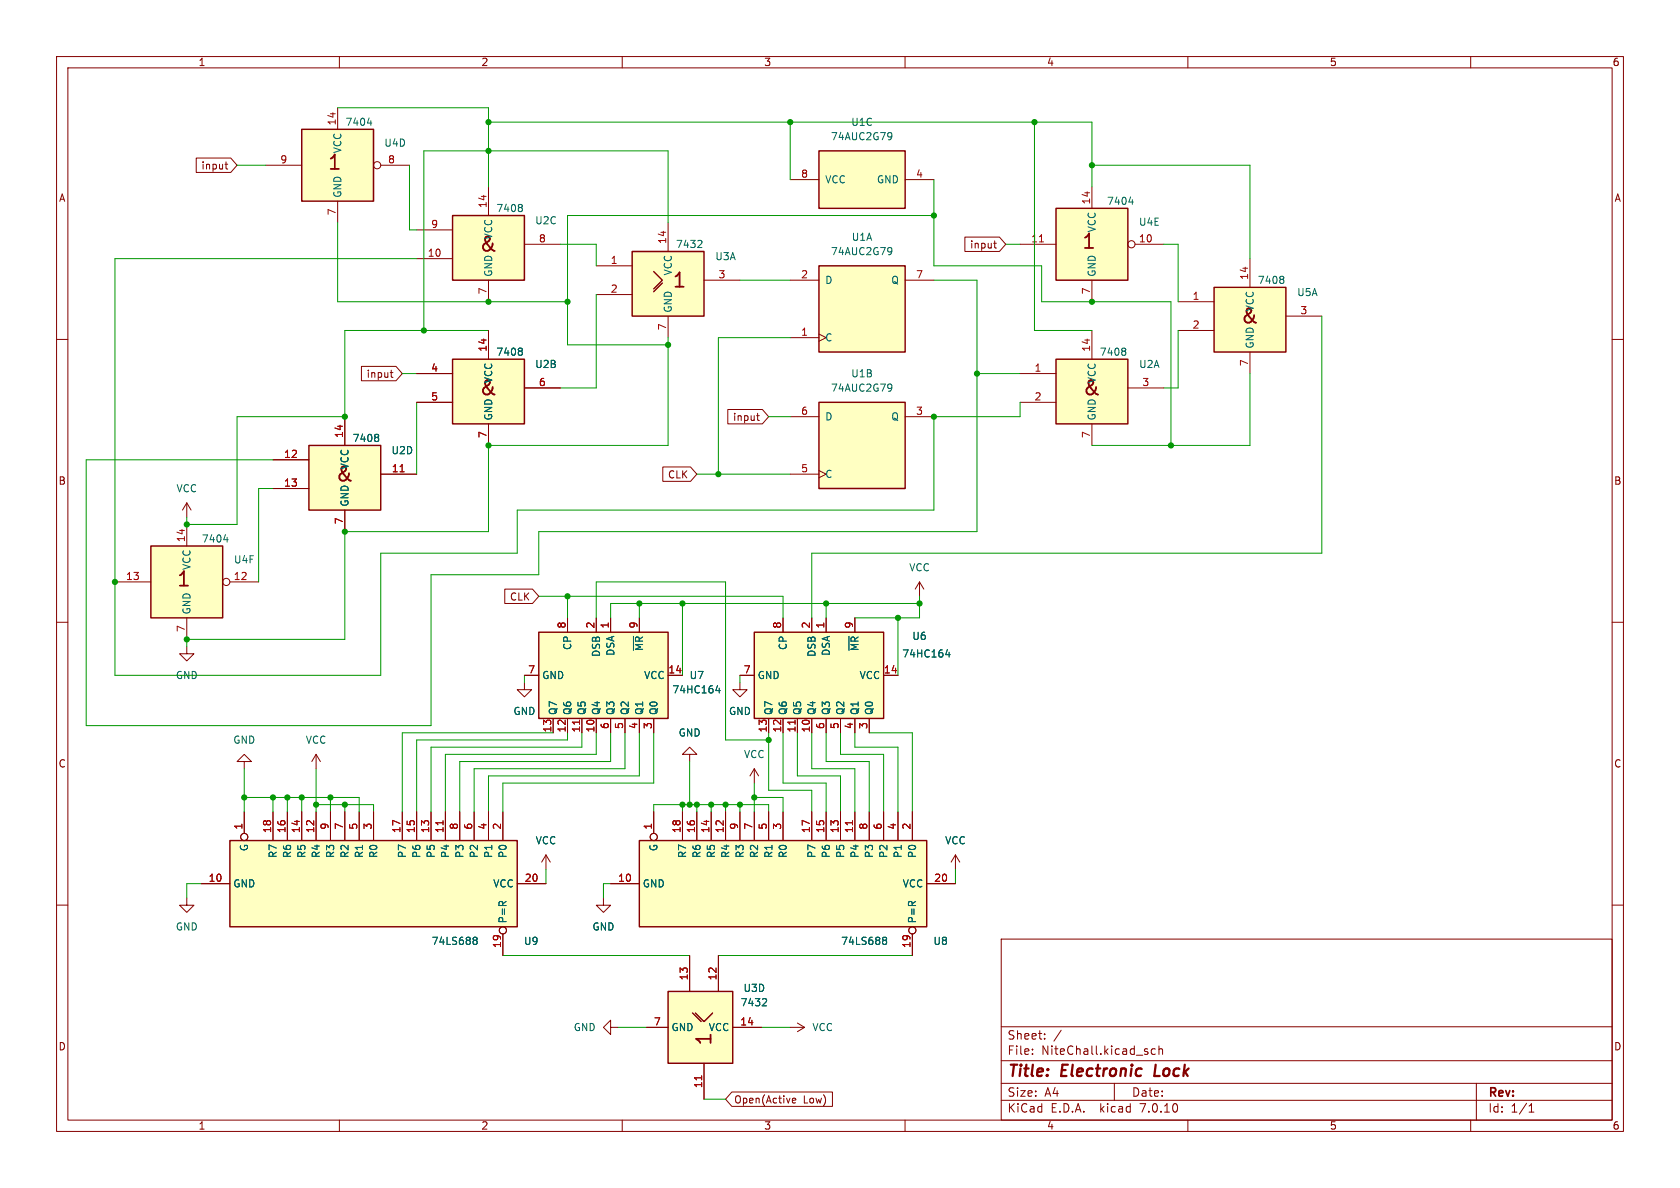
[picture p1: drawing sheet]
<svg xmlns="http://www.w3.org/2000/svg" width="297mm" height="210mm" viewBox="0 0 297 210" stroke-linecap="round" stroke-linejoin="round" font-family="sans-serif">
<g fill="none" stroke="#840000" stroke-width=".18">
<path d="M10 10h277v190h-277zM12 12h273v186h-273zM59.7 19.1v3.8M60 10v2M110 10v2M160 10v2M210 10v2M260 10v2M47 29.2h6.3M59.7 35.6v3.8M67.3 29.2h5.1M86.4 33v5.1"/>
<path d="M10 60h2M73.7 45.7h6.3M73.7 40.6h6.3M86.4 49.5v3.8M86.4 58.4v5.1M92.7 43.2h6.4M193 58.4v5.1M285 60h2M61 73.7v5M73.7 66h6.3M73.7 71.1h6.3M86.4 74.9v3.8"/>
<path d="M92.7 68.6h6.4M180.3 66h6.4M180.3 71.1h6.4M193 74.9v3.8M199.4 68.6h6.3M33 88.9l-.7 1.3M33 88.9v2.5M33 92.7v3.8M33 88.9l.8 1.3M48.3 81.3h6.3M48.3 86.4h6.3M61 90.2v3.8"/>
<path d="M67.3 83.8h6.4M10 110h2M20.3 102.9h6.4M33 114.3v1.3h1.3l-1.3 1.2-1.3-1.2h1.3M33 109.2v3.8M40.6 102.9h5.1M162.6 102.9l-.8 1.2M162.6 102.9v2.5M162.6 102.9l.7 1.2M285 110h2M43.2 134.6h1.2l-1.2-1.2-1.3 1.2h1.3v1.3M55.9 133.4l-.8 1.2"/>
<path d="M55.9 133.4v2.5M55.9 133.4l.7 1.2M10 160h2M33 158.8v1.2h1.3l-1.3 1.3-1.3-1.3h1.3M35.6 156.2h5M43.2 143.5v3.8M48.3 143.5v5.1M50.8 143.5v5.1M53.3 143.5v5.1M55.9 143.5v5.1M58.4 143.5v5.1M61 143.5v5.1"/>
<path d="M63.5 143.5v5.1M66 143.5v5.1M71.1 143.5v5.1M73.7 143.5v5.1M76.2 143.5v5.1M78.7 143.5v5.1M81.3 143.5v5.1M83.8 143.5v5.1M86.4 143.5v5.1M88.9 143.5v5.1M91.4 156.2h5.1M106.7 158.8v1.2h1.2l-1.2 1.3-1.3-1.3h1.3"/>
<path d="M107.9 156.2h5.1M115.6 143.5v3.8M120.6 143.5v5.1M123.2 143.5v5.1M125.7 143.5v5.1M128.3 143.5v5.1M130.8 143.5v5.1M133.3 143.5v5.1M135.9 143.5v5.1M138.4 143.5v5.1M143.5 143.5v5.1M146 143.5v5.1"/>
<path d="M148.6 143.5v5.1M151.1 143.5v5.1M153.7 143.5v5.1M156.2 143.5v5.1M158.7 143.5v5.1M161.3 143.5v5.1M163.8 156.2h5.1M168.9 151.1l-.8 1.3M168.9 151.1v2.6M168.9 151.1l.8 1.3M285 160h2M88.9 165.1v3.8"/>
<path d="M161.3 165.1v3.8M177 166h108v32h-108zM60 198v2M110 198v2M139.7 181.6h2.5M141 180.8l1.2 .8M142.2 181.6l-1.2 .8M160 198v2M177 194.5h108M177 191.5h108M177 187.5h108M177 181.5h108"/>
<path d="M182.5 186.3v.1M182.5 185.5v.1M184.7 183.6v.1M184.7 182.8v.1M187.6 182.1l-1.3 2M197 191.5v3M204.2 185.5l-.4-.1-.3 .3v.4l.2 .2h.5M204.9 185.5l.2-.1 .4 .1v.9M204.9 184.9v1.5M210 198v2M260 198v2M261 191.5v6.5"/>
<path d="M270.3 196.6h.9M270.3 195.5l.4-.4v1.5"/>
<circle cx="66.7" cy="29.2" r=".63"/>
<circle cx="40" cy="102.9" r=".63"/>
<circle cx="43.2" cy="148" r=".63"/>
<circle cx="115.6" cy="148" r=".63"/>
<circle cx="88.9" cy="164.5" r=".63"/>
<circle cx="161.3" cy="164.5" r=".63"/>
</g>
<path d="M204.3 188.2l-.2 2h.9" fill="none" stroke="#840000" stroke-width=".4"/>
<g fill="#ffffc2" stroke="#ffffc2" stroke-width=".18">
<path d="M40.6 148.6h50.8v15.2h-50.8z"/>
<path d="M80 63.5h12.7v11.4h-12.7z"/>
<path d="M113 148.6h50.8v15.2h-50.8z"/>
<path d="M53.3 22.9h12.7v12.7h-12.7z"/>
<path d="M186.7 63.5h12.7v11.4h-12.7z"/>
<path d="M80 38.1h12.7v11.4h-12.7z"/>
<path d="M54.6 78.7h12.7v11.5h-12.7z"/>
<path d="M26.7 96.5h12.7v12.7h-12.7z"/>
<path d="M118.1 175.3h11.4v12.7h-11.4z"/>
</g>
<path d="M53.3 22.9h12.7v12.7h-12.7zM80 38.1h12.7v11.4h-12.7zM54.6 78.7h12.7v11.5h-12.7zM80 63.5h12.7v11.4h-12.7zM186.7 63.5h12.7v11.4h-12.7zM26.7 96.5h12.7v12.7h-12.7zM40.6 148.6h50.8v15.2h-50.8zM113 148.6h50.8v15.2h-50.8z" fill="none" stroke="#840000" stroke-width=".25"/>
<path d="M70.7 83.4h.8M78.3 145.1v.7M150.7 145.1v.7" fill="none" stroke="#a90000" stroke-width=".18"/>
<g fill="none" stroke="#006464" stroke-width=".18">
<path d="M65 21.7h.7M65.6 21.3v.9M92.1 36.1l.2 .3-.2 .3 .2 .2v.3l-.2 .2M66.7 76.8l.2 .2-.2 .3 .2 .3v.2l-.2 .2M92.1 61.5l.2 .3-.2 .3 .2 .2v.3l-.2 .2M198.8 61.5l.2 .3-.2 .3 .2 .2v.3l-.2 .2M39.6 95.4h.7M40.2 95v.8M83.7 166.2h.2M83.7 165.7h.4l.2 .1 .1 .2-.3 .2M83.9 166.2h.2M83.9 166.2l-.2 .1"/>
<path d="M84.1 166.2l.3 .3-.1 .3-.2 .1h-.4M156.1 165.7h.4l.2 .1v.2l-.2 .2M156.1 166.2h.2M156.3 166.2h.2M156.3 166.2l-.2 .1M156.5 166.2l.2 .3v.3l-.2 .1h-.4"/>
</g>
<g fill="#ffffc2">
<path d="M122.4 179.1l1.6 1.5z"/>
<path d="M122.9 179.1h3.1l-1.5 1.5z"/>
</g>
<path d="M186.7 36.8h12.7v12.7h-12.7zM214.6 50.8h12.7v11.4h-12.7zM144.8 71.1h15.2v15.3h-15.2zM133.3 111.8h22.9v15.2h-22.9zM118.1 175.3h11.4v12.7h-11.4zM122.4 179.1l1.6 1.5M122.9 179.1l1.6 1.5 1.5-1.5" fill="none" stroke="#840000" stroke-width=".25"/>
<g fill="none" stroke="#840000" stroke-width=".18">
<path d="M193 33v3.8M180.3 43.2h6.4M193 49.5v3.8M200.7 43.2h5M208.3 53.3h6.3M208.3 58.4h6.3M221 45.7v5.1M227.3 55.9h6.4M139.7 73.7h5.1M160 73.7h5.1M221 62.2v3.8M139.7 83.8h5.1"/>
<path d="M144.8 83.2l1.2 .6-1.2 .7M130.8 119.4h2.5M138.4 109.2v2.6M143.5 109.2v2.6M146 109.2v2.6M151.1 109.2v2.6M156.2 119.4h2.5M130.8 120.7v1.2h1.3l-1.3 1.3-1.3-1.3h1.3M133.3 135.9l-.7 1.3M133.3 135.9v2.5M133.3 135.9l.8 1.3M135.9 127v2.5"/>
<path d="M138.4 127v2.5M141 127v2.5M143.5 127v2.5M146 127v2.5M148.6 127v2.5M151.1 127v2.5M153.7 127v2.5M96.5 151.1l-.7 1.3M96.5 151.1v2.6M96.5 151.1l.8 1.3M121.9 168.9v6.4M127 168.9v6.4"/>
<path d="M107.9 181.6v-1.3l-1.2 1.3 1.2 1.3v-1.3h1.3M114.3 181.6h3.8M124.5 188v6.3M129.5 181.6h5.1"/>
<circle cx="200" cy="43.2" r=".63"/>
</g>
<path d="M183.8 42.8h.7M140.6 127.3v.7M124 190.2v.7" fill="none" stroke="#a90000" stroke-width=".18"/>
<path d="M199.6 35.7h.8M200.2 35.3v.8M226.7 48.8l.3 .3-.3 .3 .3 .2v.3l-.3 .2M157.2 67.9l.4 .1a.84 .84 0 0 1-.3 1.2M157.7 68.4l-.2 .2-.3 .1M150.1 112.5v2.5M167.5 114.8l-.3 .9h.8M167.8 115.3v.8M135.3 176.5l.2 .3v.3l-.8 .7h.8" fill="none" stroke="#006464" stroke-width=".18"/>
<g fill="#ffffc2" stroke="#ffffc2" stroke-width=".18">
<path d="M133.3 111.8h22.9v15.2h-22.9z"/>
<path d="M144.8 71.1h15.2v15.3h-15.2z"/>
<path d="M214.6 50.8h12.7v11.4h-12.7z"/>
<path d="M186.7 36.8h12.7v12.7h-12.7z"/>
<path d="M111.8 44.5h12.7v11.4h-12.7z"/>
</g>
<g fill="#ffffc2">
<path d="M115.6 51.6l1.5-1.6z"/>
<path d="M115.6 48l1.5 1.5-1.5 1.6z"/>
</g>
<path d="M144.8 26.7h15.2v10.1h-15.2zM111.8 44.5h12.7v11.4h-12.7zM115.6 48l1.5 1.5-1.5 1.6M117.1 50l-1.5 1.6M144.8 47h15.2v15.2h-15.2zM95.2 111.8h22.9v15.2h-22.9z" fill="none" stroke="#840000" stroke-width=".25"/>
<g fill="none" stroke="#840000" stroke-width=".18">
<path d="M34.7 27.9h6.1l1.1 1.3-1.1 1.3h-6.1zM39.8 29h.5M40 28.6v1.1l.3 .2M118.1 39.4v5.1M139.7 31.8h5.1M160 31.8h5.1M86.4 58.4v5.1M105.4 47h6.4M105.4 52.1h6.4M118.1 55.9v3.8M124.5 49.5h6.3M139.7 49.5h5.1"/>
<path d="M139.7 59.7h5.1M144.8 59.1l1.2 .6-1.2 .6M160 49.5h5.1M170.6 41.9h6.1l1.1 1.3-1.1 1.3h-6.1zM175.7 43h.5M175.8 42.6v1.1l.4 .2M61 73.7v5M63.9 64.8h6.1l1.1 1.2-1.1 1.3h-6.1zM69 65.9h.5M69.2 65.4v1.1l.3 .2M73.7 66h6.3M73.7 71.1h6.3"/>
<path d="M86.4 74.9v3.8M92.7 68.6h6.4M128.7 72.4h6.1l1.1 1.3-1.1 1.2h-6.1zM133.8 73.5h.4M133.9 73.1v1l.3 .2M48.3 81.3h6.3M48.3 86.4h6.3M61 90.2v3.8M67.3 83.8h6.4M117.2 82.5h4.9l1.1 1.3-1.1 1.3h-4.9zM89.2 104.1h4.9l1.1 1.3-1.1 1.3h-4.9zM92.7 119.4h2.5"/>
<path d="M100.3 109.2v2.6M105.4 109.2v2.6M107.9 109.2v2.6M113 109.2v2.6M118.1 119.4h2.5M130.8 119.4h2.5M138.4 109.2v2.6M143.5 109.2v2.6M146 109.2v2.6M151.1 109.2v2.6M156.2 119.4h2.5M92.7 120.7v1.2h1.3l-1.3 1.3-1.3-1.3h1.3"/>
<path d="M97.8 127v2.5M100.3 127v2.5M102.9 127v2.5M105.4 127v2.5M107.9 127v2.5M110.5 127v2.5M113 127v2.5M115.6 127v2.5M121.9 133.4h1.3l-1.3-1.3-1.3 1.3h1.3v1.2M135.9 127v2.5M138.4 127v2.5M141 127v2.5"/>
<path d="M143.5 127v2.5M146 127v2.5M148.6 127v2.5M151.1 127v2.5M153.7 127v2.5M35.6 156.2h5M43.2 143.5v3.8M48.3 143.5v5.1M50.8 143.5v5.1M53.3 143.5v5.1M55.9 143.5v5.1M58.4 143.5v5.1"/>
<path d="M61 143.5v5.1M63.5 143.5v5.1M66 143.5v5.1M71.1 143.5v5.1M73.7 143.5v5.1M76.2 143.5v5.1M78.7 143.5v5.1M81.3 143.5v5.1M83.8 143.5v5.1M86.4 143.5v5.1M88.9 143.5v5.1M91.4 156.2h5.1"/>
<path d="M107.9 156.2h5.1M115.6 143.5v3.8M120.6 143.5v5.1M123.2 143.5v5.1M125.7 143.5v5.1M128.3 143.5v5.1M130.8 143.5v5.1M133.3 143.5v5.1M135.9 143.5v5.1M138.4 143.5v5.1M143.5 143.5v5.1M146 143.5v5.1"/>
<path d="M148.6 143.5v5.1M151.1 143.5v5.1M153.7 143.5v5.1M156.2 143.5v5.1M158.7 143.5v5.1M161.3 143.5v5.1M163.8 156.2h5.1M88.9 165.1v3.8M121.9 168.9v6.4M127 168.9v6.4M161.3 165.1v3.8M114.3 181.6h3.8"/>
<path d="M124.5 188v6.3M129.4 193h17.8v2.6h-17.8l-1.1-1.3zM129.5 181.6h5.1M140.1 194.6l.6-.2-.1-.2-.3-.1-.2 .2v.6h.5"/>
<circle cx="43.2" cy="148" r=".63"/>
<circle cx="115.6" cy="148" r=".63"/>
<circle cx="88.9" cy="164.5" r=".63"/>
<circle cx="161.3" cy="164.5" r=".63"/>
</g>
<g fill="none" stroke="#006464" stroke-width=".18">
<path d="M157.2 23.4l.4 .2a.84 .84 0 0 1-.3 1.1M157.7 24l-.2 .2h-.3M123.9 42.5l.2 .2-.1 .3-.7 .8h.8M157.2 43.8l.4 .1a.84 .84 0 0 1-.3 1.1M157.7 44.3l-.2 .2h-.3M66.7 76.8l.2 .2-.2 .3 .2 .3v.2l-.2 .2M92.1 61.5l.2 .3-.2 .3 .2 .2v.3l-.2 .2M112 112.5v2.5M150.1 112.5v2.5M167.5 114.8l-.3 .9h.8M167.8 115.3v.8M126.8 121.2l-.3 .9h.8"/>
<path d="M127.2 121.7v.8M83.7 165.7h.4l.2 .1 .1 .2-.3 .2M83.7 166.2h.2M83.9 166.2h.2M83.9 166.2l-.2 .1M84.1 166.2l.3 .3-.1 .3-.2 .1h-.4M135.3 176.5l.2 .3v.3l-.8 .7h.8M156.1 166.2h.2M156.1 165.7h.4l.2 .1v.2l-.2 .2M156.3 166.2h.2M156.3 166.2l-.2 .1M156.5 166.2l.2 .3v.3l-.2 .1h-.4"/>
</g>
<g fill="#ffffc2" stroke="#ffffc2" stroke-width=".18">
<path d="M144.8 47h15.2v15.2h-15.2z"/>
<path d="M144.8 26.7h15.2v10.1h-15.2z"/>
<path d="M95.2 111.8h22.9v15.2h-22.9z"/>
</g>
<path d="M70.7 83.4h.8M102.5 127.3v.7M140.6 127.3v.7M78.3 145.1v.7M150.7 145.1v.7M124 190.2v.7" fill="none" stroke="#a90000" stroke-width=".18"/>
<g fill="none" stroke="#009600" stroke-width=".18">
<path d="M59.7 19.1h26.7v13.9M41.9 29.2h5.1M59.7 39.4v13.9h40.6M72.4 29.2v11.4h1.3M86.4 21.6h106.6v11.4M118.1 39.4v-12.7h-43.2v31.7M139.7 21.6v10.2M165.1 31.8v15.2h19v6.3h22.9v25.4M165.1 38.1h-64.8v22.9h17.8M182.9 21.6v36.8h10.1M193 29.2h28v16.5M73.7 45.7h-53.4v73.7h47v-21.6h24.1v-7.6h73.7v-16.5h15.2v-2.6"/>
<path d="M86.4 58.4h-25.4v15.3h-19.1v19h-8.9v-1.3M99.1 43.2h6.3v3.8M105.4 52.1v16.5h-6.3M118.1 59.7v19h-31.7v15.3h-25.4v19h-28v1.3M130.8 49.5h8.9M139.7 59.7h-12.7v24.1M165.1 49.5h7.6v44.5h-77.5v7.6h-19v26.7h-61v-47h33.1M177.8 43.2h2.5M205.7 43.2h2.6v10.1M208.3 58.4v10.2h-2.6M233.7 55.9v41.9h-90.2v11.4M71.1 66h2.6"/>
<path d="M73.7 71.1v12.7M135.9 73.7h3.8M172.7 66h7.6M221 66v12.7h-28M48.3 86.4h-2.6v16.5M123.2 83.8h16.5M92.7 119.4v1.3M95.2 105.4h43.2v3.8M100.3 105.4v3.8M105.4 109.2v-6.3h22.9v27.9h7.6M113 106.7v2.5M120.6 106.7v12.7"/>
<path d="M130.8 119.4v1.3M146 106.7v2.5M158.7 109.2v10.2M162.6 105.4v3.8h-11.5M162.6 106.7h-54.7v2.5M43.2 135.9v7.6M55.9 135.9v7.6M97.8 129.5h-26.7v14M100.3 129.5v1.3h-26.6v12.7M102.9 129.5v2.6h-26.7v11.4M105.4 129.5v3.9h-26.7v10.1M107.9 129.5v5.1h-26.6v8.9"/>
<path d="M110.5 129.5v6.4h-26.7v7.6M113 129.5v7.7h-26.6v6.3M115.6 129.5v8.9h-26.7v5.1M121.9 134.6v7.6M133.3 138.4v5.1M135.9 129.5v10.2h7.6v3.8M138.4 129.5v8.9h7.6v5.1M141 129.5v7.7h7.6v6.3M143.5 129.5v6.4h7.6v7.6M146 129.5v5.1h7.7v8.9M148.6 129.5v3.9h7.6v10.1M151.1 129.5v2.6h7.6v11.4"/>
<path d="M153.7 129.5h7.6v14M35.6 156.2h-2.6v2.6M43.2 141h20.3v2.5M48.3 141v2.5M50.8 141v2.5M53.3 141v2.5M55.9 142.2h10.1v1.3M58.4 141v2.5M61 142.2v1.3M96.5 153.7v2.5M107.9 156.2h-1.2v2.6M115.6 143.5v-1.3h20.3v1.3"/>
<path d="M120.6 142.2v1.3M123.2 142.2v1.3M125.7 142.2v1.3M128.3 142.2v1.3M130.8 142.2v1.3M133.3 141h5.1v2.5M168.9 153.7v2.5M88.9 168.9h33M127 168.9h34.3M109.2 181.6h5.1M124.5 194.3h3.8M134.6 181.6h5.1"/>
</g>
<g fill="#009600" stroke="#009600" stroke-width=".18">
<circle cx="207" cy="78.7" r=".46"/>
<circle cx="165.1" cy="73.7" r=".46"/>
<circle cx="193" cy="29.2" r=".46"/>
<circle cx="193" cy="53.3" r=".46"/>
<circle cx="172.7" cy="66" r=".46"/>
<circle cx="182.9" cy="21.6" r=".46"/>
<circle cx="165.1" cy="38.1" r=".46"/>
<circle cx="146" cy="106.7" r=".46"/>
<circle cx="162.6" cy="106.7" r=".46"/>
<circle cx="158.7" cy="109.2" r=".46"/>
<circle cx="100.3" cy="105.4" r=".46"/>
<circle cx="118.1" cy="61" r=".46"/>
<circle cx="139.7" cy="21.6" r=".46"/>
<circle cx="100.3" cy="53.3" r=".46"/>
<circle cx="127" cy="83.8" r=".46"/>
<circle cx="135.9" cy="130.8" r=".46"/>
<circle cx="123.2" cy="142.2" r=".46"/>
<circle cx="121.9" cy="142.2" r=".46"/>
<circle cx="120.6" cy="142.2" r=".46"/>
<circle cx="125.7" cy="142.2" r=".46"/>
<circle cx="128.3" cy="142.2" r=".46"/>
<circle cx="130.8" cy="142.2" r=".46"/>
<circle cx="133.3" cy="141" r=".46"/>
<circle cx="120.6" cy="106.7" r=".46"/>
<circle cx="113" cy="106.7" r=".46"/>
<circle cx="33" cy="113" r=".46"/>
<circle cx="20.3" cy="102.9" r=".46"/>
<circle cx="61" cy="73.7" r=".46"/>
<circle cx="61" cy="94" r=".46"/>
<circle cx="86.4" cy="26.7" r=".46"/>
<circle cx="86.4" cy="21.6" r=".46"/>
<circle cx="86.4" cy="78.7" r=".46"/>
<circle cx="86.4" cy="53.3" r=".46"/>
<circle cx="33" cy="92.7" r=".46"/>
<circle cx="74.9" cy="58.4" r=".46"/>
<circle cx="58.4" cy="141" r=".46"/>
<circle cx="48.3" cy="141" r=".46"/>
<circle cx="50.8" cy="141" r=".46"/>
<circle cx="53.3" cy="141" r=".46"/>
<circle cx="55.9" cy="142.2" r=".46"/>
<circle cx="61" cy="142.2" r=".46"/>
<circle cx="43.2" cy="141" r=".46"/>
</g>
<g font-size="3.5" fill="#006464">
<text x="57.8" y="30.4">1</text>
<text x="191.1" y="44.4">1</text>
<text x="118.7" y="51.3">1</text>
<text x="31.1" y="104.1">1</text>
</g>
<g font-size="3.5" fill="#840000">
<text x="84.6" y="44.9">&amp;</text>
<text x="219.2" y="57.6">&amp;</text>
<text x="84.6" y="70.3">&amp;</text>
<text x="191.2" y="70.3">&amp;</text>
<text x="59.2" y="85.6">&amp;</text>
<text x="126.2" y="185.1" transform="rotate(-90 126.2 185.1)">1</text>
</g>
<g font-size="2.8" fill="#840000">
<text x="178" y="190.9">Title:</text>
<text x="187.7" y="190.9">Electronic</text>
<text x="204.9" y="190.9">Lock</text>
</g>
<g font-size="2.1" fill="#840000">
<text x="178" y="184">Sheet:</text>
<text x="178" y="186.7">File:</text>
<text x="184.1" y="186.7">NiteChall.kicad_sch</text>
<text x="178" y="196.9">KiCad</text>
<text x="178" y="194.1">Size:</text>
<text x="184.7" y="194.1">A4</text>
<text x="185.7" y="196.9">E.D.A.</text>
<text x="194.6" y="196.9">kicad</text>
<text x="200" y="194.1">Date:</text>
<text x="201.8" y="196.9">7.0.10</text>
<text x="263" y="194.3">Rev:</text>
<text x="263" y="196.9">Id:</text>
<text x="267.1" y="196.9">1/1</text>
</g>
<g font-size="1.8" fill="#840000">
<text x="35" y="11.9">1</text>
<text x="85" y="11.9">2</text>
<text x="135" y="11.9">3</text>
<text x="185" y="11.9">4</text>
<text x="235" y="11.9">5</text>
<text x="285" y="11.9">6</text>
<text x="10.3" y="35.9">A</text>
<text x="35.5" y="30.2">input</text>
<text x="285.3" y="35.9">A</text>
<text x="171.4" y="44.1">input</text>
<text x="64.7" y="67">input</text>
<text x="129.5" y="74.6">input</text>
<text x="10.3" y="85.9">B</text>
<text x="118" y="84.8">CLK</text>
<text x="285.3" y="85.9">B</text>
<text x="90" y="106.4">CLK</text>
<text x="10.3" y="135.9">C</text>
<text x="285.3" y="135.9">C</text>
<text x="10.3" y="185.9">D</text>
<text x="285.3" y="185.9">D</text>
<text x="129.7" y="195.3">Open(Active</text>
<text x="142" y="195.3">Low)</text>
<text x="35" y="199.9">1</text>
<text x="85" y="199.9">2</text>
<text x="135" y="199.9">3</text>
<text x="185" y="199.9">4</text>
<text x="235" y="199.9">5</text>
<text x="285" y="199.9">6</text>
</g>
<g font-size="1.8" fill="#a90000">
<text x="59.4" y="22.3" transform="rotate(-90 59.4 22.3)">14</text>
<text x="49.5" y="29">9</text>
<text x="68.5" y="29">8</text>
<text x="141.5" y="31.5">8</text>
<text x="161.9" y="31.5">4</text>
<text x="59.4" y="38.2" transform="rotate(-90 59.4 38.2)">7</text>
<text x="76.1" y="40.4">9</text>
<text x="86.1" y="36.9" transform="rotate(-90 86.1 36.9)">14</text>
<text x="192.8" y="36.2" transform="rotate(-90 192.8 36.2)">14</text>
<text x="75.5" y="45.5">10</text>
<text x="95.2" y="42.9">8</text>
<text x="107.9" y="46.7">1</text>
<text x="117.9" y="43.2" transform="rotate(-90 117.9 43.2)">14</text>
<text x="182.2" y="42.9">11</text>
<text x="201.3" y="42.9">10</text>
<text x="86.1" y="52.1" transform="rotate(-90 86.1 52.1)">7</text>
<text x="107.9" y="51.8">2</text>
<text x="126.9" y="49.3">3</text>
<text x="141.5" y="49.3">2</text>
<text x="161.9" y="49.3">7</text>
<text x="192.8" y="52.1" transform="rotate(-90 192.8 52.1)">7</text>
<text x="210.7" y="53.1">1</text>
<text x="220.7" y="49.6" transform="rotate(-90 220.7 49.6)">14</text>
<text x="117.9" y="58.5" transform="rotate(-90 117.9 58.5)">7</text>
<text x="141.5" y="59.4">1</text>
<text x="210.7" y="58.2">2</text>
<text x="229.8" y="55.6">3</text>
<text x="76.1" y="65.8">4</text>
<text x="86.1" y="62.3" transform="rotate(-90 86.1 62.3)">14</text>
<text x="182.8" y="65.8">1</text>
<text x="192.8" y="62.3" transform="rotate(-90 192.8 62.3)">14</text>
<text x="220.7" y="64.8" transform="rotate(-90 220.7 64.8)">7</text>
<text x="76.1" y="70.9">5</text>
<text x="95.2" y="68.3">6</text>
<text x="182.8" y="70.9">2</text>
<text x="201.9" y="68.3">3</text>
<text x="60.7" y="77.5" transform="rotate(-90 60.7 77.5)">14</text>
<text x="86.1" y="77.5" transform="rotate(-90 86.1 77.5)">7</text>
<text x="141.5" y="73.4">6</text>
<text x="161.9" y="73.4">3</text>
<text x="192.8" y="77.5" transform="rotate(-90 192.8 77.5)">7</text>
<text x="50.1" y="81">12</text>
<text x="69.2" y="83.6">11</text>
<text x="141.5" y="83.6">5</text>
<text x="50.1" y="86.1">13</text>
<text x="32.8" y="95.9" transform="rotate(-90 32.8 95.9)">14</text>
<text x="60.7" y="92.8" transform="rotate(-90 60.7 92.8)">7</text>
<text x="22.2" y="102.6">13</text>
<text x="41.2" y="102.6">12</text>
<text x="32.8" y="111.8" transform="rotate(-90 32.8 111.8)">7</text>
<text x="100.1" y="111.2" transform="rotate(-90 100.1 111.2)">8</text>
<text x="105.2" y="111.2" transform="rotate(-90 105.2 111.2)">2</text>
<text x="107.7" y="111.2" transform="rotate(-90 107.7 111.2)">1</text>
<text x="112.8" y="111.2" transform="rotate(-90 112.8 111.2)">9</text>
<text x="138.2" y="111.2" transform="rotate(-90 138.2 111.2)">8</text>
<text x="143.3" y="111.2" transform="rotate(-90 143.3 111.2)">2</text>
<text x="145.8" y="111.2" transform="rotate(-90 145.8 111.2)">1</text>
<text x="150.9" y="111.2" transform="rotate(-90 150.9 111.2)">9</text>
<text x="93.3" y="119.1">7</text>
<text x="118.1" y="119.1">14</text>
<text x="131.4" y="119.1">7</text>
<text x="156.2" y="119.1">14</text>
<text x="97.5" y="129.6" transform="rotate(-90 97.5 129.6)">13</text>
<text x="100.1" y="129.6" transform="rotate(-90 100.1 129.6)">12</text>
<text x="102.6" y="129.6" transform="rotate(-90 102.6 129.6)">11</text>
<text x="105.2" y="129.6" transform="rotate(-90 105.2 129.6)">10</text>
<text x="107.7" y="129" transform="rotate(-90 107.7 129)">6</text>
<text x="110.2" y="129" transform="rotate(-90 110.2 129)">5</text>
<text x="112.8" y="129" transform="rotate(-90 112.8 129)">4</text>
<text x="115.3" y="129" transform="rotate(-90 115.3 129)">3</text>
<text x="135.6" y="129.6" transform="rotate(-90 135.6 129.6)">13</text>
<text x="138.2" y="129.6" transform="rotate(-90 138.2 129.6)">12</text>
<text x="140.7" y="129.6" transform="rotate(-90 140.7 129.6)">11</text>
<text x="143.3" y="129.6" transform="rotate(-90 143.3 129.6)">10</text>
<text x="145.8" y="129" transform="rotate(-90 145.8 129)">6</text>
<text x="148.3" y="129" transform="rotate(-90 148.3 129)">5</text>
<text x="150.9" y="129" transform="rotate(-90 150.9 129)">4</text>
<text x="153.4" y="129" transform="rotate(-90 153.4 129)">3</text>
<text x="42.9" y="146.8" transform="rotate(-90 42.9 146.8)">1</text>
<text x="48" y="147.4" transform="rotate(-90 48 147.4)">18</text>
<text x="50.5" y="147.4" transform="rotate(-90 50.5 147.4)">16</text>
<text x="53.1" y="147.4" transform="rotate(-90 53.1 147.4)">14</text>
<text x="55.6" y="147.4" transform="rotate(-90 55.6 147.4)">12</text>
<text x="58.2" y="146.8" transform="rotate(-90 58.2 146.8)">9</text>
<text x="60.7" y="146.8" transform="rotate(-90 60.7 146.8)">7</text>
<text x="63.2" y="146.8" transform="rotate(-90 63.2 146.8)">5</text>
<text x="65.8" y="146.8" transform="rotate(-90 65.8 146.8)">3</text>
<text x="70.9" y="147.4" transform="rotate(-90 70.9 147.4)">17</text>
<text x="73.4" y="147.4" transform="rotate(-90 73.4 147.4)">15</text>
<text x="75.9" y="147.4" transform="rotate(-90 75.9 147.4)">13</text>
<text x="78.5" y="147.4" transform="rotate(-90 78.5 147.4)">11</text>
<text x="81" y="146.8" transform="rotate(-90 81 146.8)">8</text>
<text x="83.6" y="146.8" transform="rotate(-90 83.6 146.8)">6</text>
<text x="86.1" y="146.8" transform="rotate(-90 86.1 146.8)">4</text>
<text x="88.6" y="146.8" transform="rotate(-90 88.6 146.8)">2</text>
<text x="115.3" y="146.8" transform="rotate(-90 115.3 146.8)">1</text>
<text x="120.4" y="147.4" transform="rotate(-90 120.4 147.4)">18</text>
<text x="122.9" y="147.4" transform="rotate(-90 122.9 147.4)">16</text>
<text x="125.5" y="147.4" transform="rotate(-90 125.5 147.4)">14</text>
<text x="128" y="147.4" transform="rotate(-90 128 147.4)">12</text>
<text x="130.6" y="146.8" transform="rotate(-90 130.6 146.8)">9</text>
<text x="133.1" y="146.8" transform="rotate(-90 133.1 146.8)">7</text>
<text x="135.6" y="146.8" transform="rotate(-90 135.6 146.8)">5</text>
<text x="138.2" y="146.8" transform="rotate(-90 138.2 146.8)">3</text>
<text x="143.3" y="147.4" transform="rotate(-90 143.3 147.4)">17</text>
<text x="145.8" y="147.4" transform="rotate(-90 145.8 147.4)">15</text>
<text x="148.3" y="147.4" transform="rotate(-90 148.3 147.4)">13</text>
<text x="150.9" y="147.4" transform="rotate(-90 150.9 147.4)">11</text>
<text x="153.4" y="146.8" transform="rotate(-90 153.4 146.8)">8</text>
<text x="156" y="146.8" transform="rotate(-90 156 146.8)">6</text>
<text x="158.5" y="146.8" transform="rotate(-90 158.5 146.8)">4</text>
<text x="161" y="146.8" transform="rotate(-90 161 146.8)">2</text>
<text x="36.8" y="156">10</text>
<text x="92.7" y="156">20</text>
<text x="109.2" y="156">10</text>
<text x="165.1" y="156">20</text>
<text x="88.6" y="167.7" transform="rotate(-90 88.6 167.7)">19</text>
<text x="161" y="167.7" transform="rotate(-90 161 167.7)">19</text>
<text x="121.7" y="173.4" transform="rotate(-90 121.7 173.4)">13</text>
<text x="126.7" y="173.4" transform="rotate(-90 126.7 173.4)">12</text>
<text x="115.5" y="181.4">7</text>
<text x="130.8" y="181.4">14</text>
<text x="124.2" y="192.4" transform="rotate(-90 124.2 192.4)">11</text>
</g>
<g font-size="1.8" fill="#006464">
<text x="61" y="22.5">7404</text>
<text x="150.4" y="22.5">U1C</text>
<text x="60.6" y="27.2" transform="rotate(-90 60.6 27.2)">VCC</text>
<text x="67.8" y="26.1">U4D</text>
<text x="146.8" y="25">74AUC2G79</text>
<text x="60.6" y="35.1" transform="rotate(-90 60.6 35.1)">GND</text>
<text x="145.8" y="32.6">VCC</text>
<text x="154.9" y="32.6">GND</text>
<text x="87.6" y="37.7">7408</text>
<text x="94.5" y="39.9">U2C</text>
<text x="193.9" y="41.2" transform="rotate(-90 193.9 41.2)">VCC</text>
<text x="195.6" y="36.4">7404</text>
<text x="201.3" y="40.1">U4E</text>
<text x="87.2" y="42.4" transform="rotate(-90 87.2 42.4)">VCC</text>
<text x="119.4" y="44">7432</text>
<text x="126.4" y="46.2">U3A</text>
<text x="146.8" y="45.3">74AUC2G79</text>
<text x="150.5" y="42.8">U1A</text>
<text x="87.2" y="49" transform="rotate(-90 87.2 49)">GND</text>
<text x="119" y="48.8" transform="rotate(-90 119 48.8)">VCC</text>
<text x="145.8" y="50.4">D</text>
<text x="157.5" y="50.4">Q</text>
<text x="193.9" y="49" transform="rotate(-90 193.9 49)">GND</text>
<text x="222.3" y="50.4">7408</text>
<text x="229.2" y="52.6">U5A</text>
<text x="119" y="55.4" transform="rotate(-90 119 55.4)">GND</text>
<text x="221.8" y="55.1" transform="rotate(-90 221.8 55.1)">VCC</text>
<text x="87.6" y="63.1">7408</text>
<text x="94.5" y="65.3">U2B</text>
<text x="145.8" y="60.6">C</text>
<text x="194.3" y="63.1">7408</text>
<text x="201.3" y="65.3">U2A</text>
<text x="221.8" y="61.7" transform="rotate(-90 221.8 61.7)">GND</text>
<text x="87.2" y="67.8" transform="rotate(-90 87.2 67.8)">VCC</text>
<text x="146.8" y="69.4">74AUC2G79</text>
<text x="150.4" y="66.9">U1B</text>
<text x="193.9" y="67.8" transform="rotate(-90 193.9 67.8)">VCC</text>
<text x="87.2" y="74.4" transform="rotate(-90 87.2 74.4)">GND</text>
<text x="145.8" y="74.5">D</text>
<text x="157.5" y="74.5">Q</text>
<text x="193.9" y="74.4" transform="rotate(-90 193.9 74.4)">GND</text>
<text x="61.8" y="83.1" transform="rotate(-90 61.8 83.1)">VCC</text>
<text x="62.2" y="78.3">7408</text>
<text x="69.1" y="80.5">U2D</text>
<text x="31.1" y="87.2">VCC</text>
<text x="61.8" y="89.7" transform="rotate(-90 61.8 89.7)">GND</text>
<text x="145.8" y="84.7">C</text>
<text x="33.9" y="100.9" transform="rotate(-90 33.9 100.9)">VCC</text>
<text x="35.6" y="96.1">7404</text>
<text x="41.3" y="99.8">U4F</text>
<text x="160.6" y="101.2">VCC</text>
<text x="33.9" y="108.7" transform="rotate(-90 33.9 108.7)">GND</text>
<text x="161.2" y="113.3">U6</text>
<text x="101.2" y="115" transform="rotate(-90 101.2 115)">CP</text>
<text x="106.3" y="116.2" transform="rotate(-90 106.3 116.2)">DSB</text>
<text x="108.8" y="116" transform="rotate(-90 108.8 116)">DSA</text>
<text x="113.9" y="115.2" transform="rotate(-90 113.9 115.2)">~{MR}</text>
<text x="139.3" y="115" transform="rotate(-90 139.3 115)">CP</text>
<text x="144.4" y="116.2" transform="rotate(-90 144.4 116.2)">DSB</text>
<text x="146.9" y="116" transform="rotate(-90 146.9 116)">DSA</text>
<text x="152" y="115.2" transform="rotate(-90 152 115.2)">~{MR}</text>
<text x="159.4" y="116.4">74HC164</text>
<text x="31" y="120.2">GND</text>
<text x="95.8" y="120.2">GND</text>
<text x="113.8" y="120.2">VCC</text>
<text x="118.8" y="122.8">74HC164</text>
<text x="121.8" y="120.2">U7</text>
<text x="133.9" y="120.2">GND</text>
<text x="151.9" y="120.2">VCC</text>
<text x="41.1" y="131.7">GND</text>
<text x="54" y="131.7">VCC</text>
<text x="90.7" y="126.6">GND</text>
<text x="98.7" y="126.5" transform="rotate(-90 98.7 126.5)">Q7</text>
<text x="101.2" y="126.5" transform="rotate(-90 101.2 126.5)">Q6</text>
<text x="103.7" y="126.5" transform="rotate(-90 103.7 126.5)">Q5</text>
<text x="106.3" y="126.5" transform="rotate(-90 106.3 126.5)">Q4</text>
<text x="108.8" y="126.5" transform="rotate(-90 108.8 126.5)">Q3</text>
<text x="111.4" y="126.5" transform="rotate(-90 111.4 126.5)">Q2</text>
<text x="113.9" y="126.5" transform="rotate(-90 113.9 126.5)">Q1</text>
<text x="116.4" y="126.5" transform="rotate(-90 116.4 126.5)">Q0</text>
<text x="119.9" y="130.4">GND</text>
<text x="128.8" y="126.6">GND</text>
<text x="136.8" y="126.5" transform="rotate(-90 136.8 126.5)">Q7</text>
<text x="139.3" y="126.5" transform="rotate(-90 139.3 126.5)">Q6</text>
<text x="141.8" y="126.5" transform="rotate(-90 141.8 126.5)">Q5</text>
<text x="144.4" y="126.5" transform="rotate(-90 144.4 126.5)">Q4</text>
<text x="146.9" y="126.5" transform="rotate(-90 146.9 126.5)">Q3</text>
<text x="149.5" y="126.5" transform="rotate(-90 149.5 126.5)">Q2</text>
<text x="152" y="126.5" transform="rotate(-90 152 126.5)">Q1</text>
<text x="154.5" y="126.5" transform="rotate(-90 154.5 126.5)">Q0</text>
<text x="131.4" y="134.2">VCC</text>
<text x="94.6" y="149.5">VCC</text>
<text x="167" y="149.5">VCC</text>
<text x="44" y="150.6" transform="rotate(-90 44 150.6)">G</text>
<text x="49.1" y="151.8" transform="rotate(-90 49.1 151.8)">R7</text>
<text x="51.7" y="151.8" transform="rotate(-90 51.7 151.8)">R6</text>
<text x="54.2" y="151.8" transform="rotate(-90 54.2 151.8)">R5</text>
<text x="56.7" y="151.8" transform="rotate(-90 56.7 151.8)">R4</text>
<text x="59.3" y="151.8" transform="rotate(-90 59.3 151.8)">R3</text>
<text x="61.8" y="151.8" transform="rotate(-90 61.8 151.8)">R2</text>
<text x="64.4" y="151.8" transform="rotate(-90 64.4 151.8)">R1</text>
<text x="66.9" y="151.8" transform="rotate(-90 66.9 151.8)">R0</text>
<text x="72" y="151.8" transform="rotate(-90 72 151.8)">P7</text>
<text x="74.5" y="151.8" transform="rotate(-90 74.5 151.8)">P6</text>
<text x="77.1" y="151.8" transform="rotate(-90 77.1 151.8)">P5</text>
<text x="79.6" y="151.8" transform="rotate(-90 79.6 151.8)">P4</text>
<text x="82.1" y="151.8" transform="rotate(-90 82.1 151.8)">P3</text>
<text x="84.7" y="151.8" transform="rotate(-90 84.7 151.8)">P2</text>
<text x="87.2" y="151.8" transform="rotate(-90 87.2 151.8)">P1</text>
<text x="89.8" y="151.8" transform="rotate(-90 89.8 151.8)">P0</text>
<text x="116.4" y="150.6" transform="rotate(-90 116.4 150.6)">G</text>
<text x="121.5" y="151.8" transform="rotate(-90 121.5 151.8)">R7</text>
<text x="124.1" y="151.8" transform="rotate(-90 124.1 151.8)">R6</text>
<text x="126.6" y="151.8" transform="rotate(-90 126.6 151.8)">R5</text>
<text x="129.1" y="151.8" transform="rotate(-90 129.1 151.8)">R4</text>
<text x="131.7" y="151.8" transform="rotate(-90 131.7 151.8)">R3</text>
<text x="134.2" y="151.8" transform="rotate(-90 134.2 151.8)">R2</text>
<text x="136.8" y="151.8" transform="rotate(-90 136.8 151.8)">R1</text>
<text x="139.3" y="151.8" transform="rotate(-90 139.3 151.8)">R0</text>
<text x="144.4" y="151.8" transform="rotate(-90 144.4 151.8)">P7</text>
<text x="146.9" y="151.8" transform="rotate(-90 146.9 151.8)">P6</text>
<text x="149.5" y="151.8" transform="rotate(-90 149.5 151.8)">P5</text>
<text x="152" y="151.8" transform="rotate(-90 152 151.8)">P4</text>
<text x="154.5" y="151.8" transform="rotate(-90 154.5 151.8)">P3</text>
<text x="157.1" y="151.8" transform="rotate(-90 157.1 151.8)">P2</text>
<text x="159.6" y="151.8" transform="rotate(-90 159.6 151.8)">P1</text>
<text x="162.2" y="151.8" transform="rotate(-90 162.2 151.8)">P0</text>
<text x="41.1" y="157.1">GND</text>
<text x="87.1" y="157.1">VCC</text>
<text x="113.5" y="157.1">GND</text>
<text x="159.5" y="157.1">VCC</text>
<text x="31" y="164.7">GND</text>
<text x="76.2" y="167.2">74LS688</text>
<text x="89.8" y="163.3" transform="rotate(-90 89.8 163.3)">P=R</text>
<text x="92.5" y="167.2">U9</text>
<text x="104.6" y="164.7">GND</text>
<text x="148.6" y="167.2">74LS688</text>
<text x="162.2" y="163.3" transform="rotate(-90 162.2 163.3)">P=R</text>
<text x="164.9" y="167.2">U8</text>
<text x="130.8" y="178.1">7432</text>
<text x="131.3" y="175.5">U3D</text>
<text x="101.3" y="182.5">GND</text>
<text x="118.6" y="182.5">GND</text>
<text x="125.2" y="182.5">VCC</text>
<text x="143.5" y="182.5">VCC</text>
</g>
</svg>
